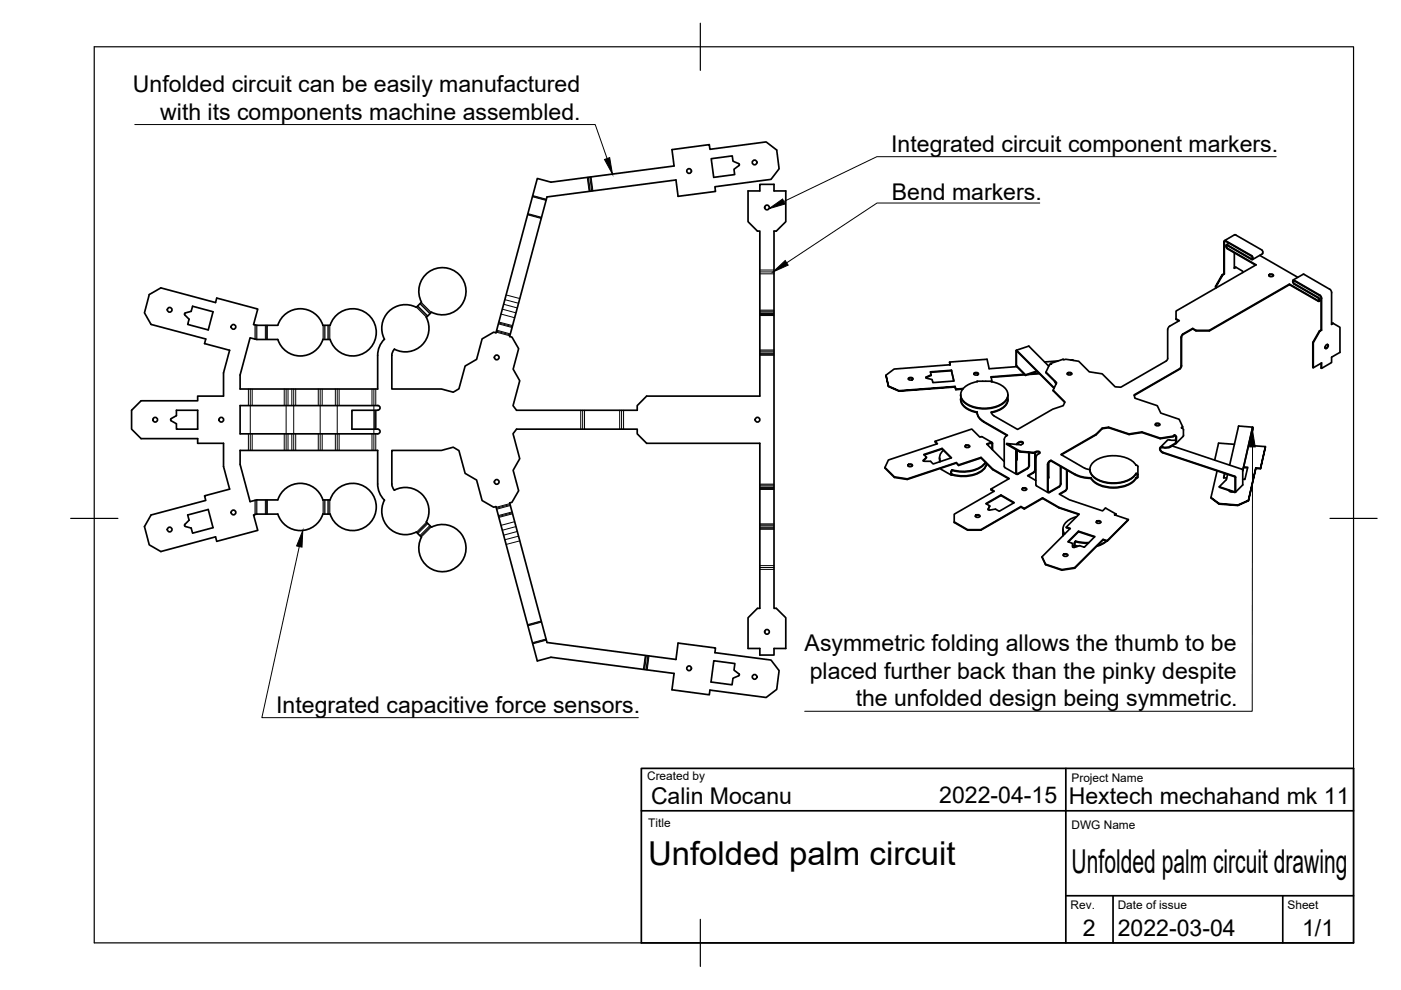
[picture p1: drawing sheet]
<svg xmlns="http://www.w3.org/2000/svg" width="297mm" height="210mm" viewBox="0 0 297 210" stroke-linecap="round" stroke-linejoin="round" font-family="sans-serif">
<!-- layer: Center Lines -->
<g fill="none" stroke="#000" stroke-width=".21">
<path d="M124.6 37.6l.4 3M125.2 37.5l.4 3M111.9 45.4l2.9 .8M112.9 41.6l2.9 .8M161.1 57.7h3M54.3 68.9v3M56.5 69v3M68.7 69v3M69.7 69v3M88.5 65l2.1 2.1M89.2 64.3l2.1 2.1M105.2 70.2l2.9 .8"/>
<path d="M105.7 68.5l2.9 .8M106.5 65.5l2.9 .8M107 63.5l2.9 .8M161.1 66.7h3M161.1 74.4h3M161.1 75.1h3M161.1 66h3M53.1 82.5v13M60.7 82.5v13M62.3 82.5v13M67.9 82.5v13M71.5 82.5v13"/>
<path d="M79.3 82.5v13M79.6 87v4M123.5 87v4M131.8 87v4M54.3 106v3M56.5 106v3M68.7 106v3M69.7 106v3M90.6 110.9l-2.1 2.1M91.3 111.6l-2.1 2.1M108.1 107l-2.9 .8M108.6 108.7l-2.9 .8"/>
<path d="M109.4 111.6l-2.9 .8M109.9 113.7l-2.9 .7M161.1 111.3h3M161.1 102.8h3M161.1 112h3M161.1 103.6h3M114.8 131.8l-2.9 .8M115.8 135.6l-2.9 .8M136.9 139l-.4 3M137.5 139.1l-.4 2.9M161.1 120.3h3"/>
</g>
<!-- layer: Visible Narrow -->
<g fill="none" stroke="#000" stroke-width=".21">
<path d="M124.5 37.6l.4 3M124.8 37.6l.4 2.9M125.1 37.5l.4 3M125.3 37.5l.4 3M111.9 45.5l2.9 .8M111.9 45.3l2.9 .8M112.9 41.7l2.9 .8M112.9 41.5l2.9 .7M161.1 57.2h3M161.1 58.1h3M54.1 68.9v3M54.5 69v3"/>
<path d="M56.3 69v3M56.7 69v3M68.5 69v3M68.9 69v3M69.5 69v3M69.9 69v3M88.3 65.1l2.1 2.2M88.6 64.8l2.1 2.2M89 64.4l2.1 2.1M89.3 64.1l2.1 2.1M105.2 70.4l2.9 .8M105.3 70l2.9 .8"/>
<path d="M105.7 68.7l2.9 .7M105.8 68.3l2.9 .7M106.2 66.6l2.9 .8M106.8 64.5l2.9 .8M107.3 62.5l2.9 .8M161.1 65.8h3M161.1 66.2h3M161.1 66.5h3M161.1 66.9h3M161.1 74.2h3M161.1 74.6h3M161.1 74.9h3"/>
<path d="M161.1 75.3h3M52.7 82.5v3.5M52.7 92v3.5M53.5 82.5v3.5M53.5 92v3.5M60.3 82.5v3.5M60.3 92v3.5M61.1 82.5v3.5M61.1 92v3.5M61.9 82.5v3.5M61.9 92v3.5M62.7 82.5v3.5"/>
<path d="M62.7 92v3.5M67.5 82.5v3.5M67.5 92v3.5M68.3 82.5v3.5M68.3 92v3.5M71.1 82.5v3.5M71.1 92v3.5M71.9 82.5v3.5M71.9 92v3.5M78.9 82.5v3.5M78.9 92v3.5M79.5 87v4"/>
<path d="M79.7 82.5v3.5M79.7 92v3.5M79.7 87v4M123.1 87v4M123.9 87v4M131.4 87v4M132.2 87v4M54.1 106.1v3M54.5 106v3M56.3 106v3M56.7 106v3M68.5 106v3"/>
<path d="M68.9 106v3M69.5 106v3M69.9 106v3M90.4 110.7l-2.1 2.1M90.7 111l-2.1 2.1M91.1 111.4l-2.1 2.2M91.4 111.7l-2.1 2.1M108.1 106.8l-2.9 .8M108.2 107.2l-2.9 .8M108.6 108.5l-2.9 .8M108.7 108.9l-2.9 .8M109.1 110.6l-2.9 .8"/>
<path d="M109.7 112.7l-2.9 .8M110.2 114.7l-2.9 .7M161.1 119.9h3M161.1 112.2h3M161.1 111.8h3M161.1 111.5h3M161.1 111.1h3M161.1 103.8h3M161.1 103.3h3M161.1 103.1h3M161.1 102.7h3M114.8 131.6l-2.9 .8"/>
<path d="M114.8 131.9l-2.9 .8M115.8 135.5l-2.9 .8M115.8 135.7l-2.9 .8M136.8 139l-.4 2.9M137.1 139l-.4 3M137.4 139l-.4 3M137.6 139.1l-.4 2.9M161.1 120.7h3"/>
</g>
<!-- layer: Visible -->
<g fill="none" stroke="#000" stroke-width=".36">
<path d="M156.6 34.7l-1.2-.5-.1-1.1-4.5 .5 .5 4 4.5-.6-.2-1.1 1.1-.8M156.6 34.7l.2 .2-.1 .2M259.1 58.2l.1 .1-1.4 2.5-.1-.1zM259.1 58.2l.5-.1-.4 .2M259.5 51.3v6.8M259.6 51.4v6.7M259.9 51.2l5.5 3.1M259.9 51.1l5.5 3.1M259.9 51.1h-.4v.2M259.9 51.2h-.3v.2M259.9 52.1v.2M260 52.1l.2-.2 5.2 3"/>
<path d="M260 52.3l.2 .4 6 3.5M260.1 52.1v.3M260.1 52.1l.1-.1 5.2 3M260.1 52.4l.1 .2M260.2 52.6l6.1 3.5-17 9.8v1.7l.7 .4-2 1.2-.4 .4v6.4l-.3 .5-9.7 5.6-1.2-.1-2.7-2.7-2.8-.5-2.2-2.2-2.7-.4-.5 .1-.1-.1M260.6 51.6l-.6 .3M261.7 53.6v3.3l.4-.2-.4 .1M261.7 49.8l-2.1 1.2M261.7 49.8h.3M262 49.8l5.5 3.2M262.1 56.7l1.4 .8v.3M265.4 54.2l.2 .4v.4h-.2"/>
<path d="M265.4 54.3l.1 .3-.1 .3M267.1 54.1l8 4.7M267.5 53l.2 .4M267.7 53.4v.4l-2.2 1.2M269 58.4l.5-.2 .5 .2M269.2 58.2l.4-.1 .4 .4-.6 .2-.4-.2zM274.1 59.8l.1-.4h.2l5.4 3.1M274.1 59.8l.3 .4 5.1 3 .2 .2M274.2 59.4l2.2-1.3 5.5 3.2M39.2 66.4l1.3-.4 .3-1.1 4.4 1.2-1 3.8-4.4-1.1 .3-1.1-.9-.9zM70 69h-1.5a5 5 0 0 0-4.8-3.5 5 5 0 0 0-4.8 3.5h-4.4l-.7-.2 .9-3.3-8.7-2.3-.3 .9-11.6-3.1-2.5 1.5-1 3.8 1.4 2.5 11.6 3.1-.2 .9 5.3 1.5-1.3 4.8v4.9h-5.5v1h-12l-2 2v4l2 2h12v1h5.5v4.9l1.3 4.8-5.3 1.4 .2 1-11.6 3.1-1.4 2.4 1 3.9 2.5 1.4 11.6-3.1 .3 1 8.7-2.3-.9-3.3 .7-.2h4.4a5 5 0 0 0 4.8 3.5 5 5 0 0 0 4.8-3.5h1.5M70 69a5 5 0 0 1 7.7-2.6 5 5 0 0 1 0 8.1 5 5 0 0 1-7.7-2.5"/>
<path d="M81.5 71.9a4.8 4.8 0 0 0-1.4 3.4v7.2h-29.2v-3l2.1-7.9 1.5 .4h4.4a5 5 0 0 0 4.8 3.5 5 5 0 0 0 4.8-3.5h1.5M83.6 74.1l-.4 .6-.1 .6v7.2h10.5l2.5 .7 1.2-.8 1.3-4.8 2.4-1.4 1.2-4.3 2.5-1.5 .5 .2 8.7-32.8 2.9 .8 26.1-3.4-.4-3.5 7.9-1 .1 1 11.9-1.6 2.3 1.7 .5 4-1.7 2.2-11.9 1.6 .1 1-7.9 1-.5-3.4-27.3 3.6-7.9 29.5 .4 .2 1.5 2.4-1.2 4.4 1.4 2.4-1.4 5.3 .7 1h25.6v-1l2-2h24v-35h-.5l-2-2v-6.5h2.5v-1.4h3v1.4h2.5v6.5l-2 2h-.5v80h.5l2 2v6.5h-2.5v1.4h-3v-1.4h-2.5v-6.5l2-2h.5v-35h-24l-2-2v-1h-25.6l-.7 1 1.4 5.3-1.4 2.4 1.2 4.3-1.5 2.5-.4 .1 7.9 29.6 27.3 3.6 .5-3.5 7.9 1.1-.1 1 11.9 1.5 1.7 2.3-.5 4-2.3 1.7-11.9-1.6-.1 1-7.9-1 .4-3.5-26.1-3.4-2.9 .7-8.7-32.7-.5 .1-2.5-1.4-1.2-4.3-2.4-1.4-1.3-4.9-1.2-.7-2.5 .7h-10.5v7.1l.1 .7 .4 .6a5 5 0 0 1 5.9 .9 5 5 0 0 1 .9 5.9l1.1 1.1a5 5 0 0 1 7.2 3.6 5 5 0 0 1-5.7 5.8 5 5 0 0 1-3.6-7.3l-1.1-1.1a5.1 5.1 0 0 1-5.9-.9 5.1 5.1 0 0 1-.9-5.9l-.4-.5a4.8 4.8 0 0 1-1-2.9v-7.1h-29.2v3l2.1 7.9 1.5-.4h4.4a5 5 0 0 1 4.8-3.5 5 5 0 0 1 4.8 3.5h1.5M90.4 67.3l1.1-1.1a5 5 0 0 0 7.2-3.7 5 5 0 0 0-5.8-5.7 5 5 0 0 0-3.6 7.3l-1 1.1a5 5 0 0 0-5.9 .9 5 5 0 0 0-.9 5.9M90.4 67.3a5 5 0 0 1-.9 5.9 5 5 0 0 1-5.9 .9M197.4 79.5l-1 .4-.1 .2 .1 .1M201.3 76.8l8-.6 .4 2 5.9-.5M201.4 77.4l-.1-.6 .2 .5-11.9 .9-1.7 1.3M201.7 78.5l-4.4 .4M201.7 78.5l-4.4 .3 .1 .8-1 .5M201.7 78.5l.5 2.3-4.4 .3-.2-.6-1.2-.3M201.7 78.6l.5 2.2M206.5 79.3l.5-.2 .4 .2"/>
<path d="M206.6 79h.5l.3 .3-.6 .2-.3-.2zM215.4 74.4v3M215.5 77.4l.1 .3 1.8 1.9v-.1M215.5 74.4l.1-.1 7.9 7.9M217.2 79.3l-7.1 .6 .3 1.1M217.3 79.5l-7.2 .5M218.1 73.4l-2.6 .9M218.1 73.4l4.3 4.2M219.8 78.7l-2.4 .8-1.8-1.9-.1-3.2 8 7.9M219.9 78.8l-2.5 .8M220.3 79.1l-1.9 .2M220.4 79.2l-2.4 .2"/>
<path d="M221.8 78.9l2.2 2.3M222.7 77.2v.1M222.9 77.2h-.1M222.9 77.1l-.4 .2-.7 1.6 2.2 2.2-.7 1.6 2.5 2.5-.4 .8-2.2 .8-7.4 4.3-5.1-2.9-.5-.8M222.9 77.1l-.2 .1M224.3 76.5l-2.8 .2M225.3 76.2l-2.5 .9M226.3 79.3l.4-.2 .5 .2M226.4 79h.5l.3 .3-.6 .2-.3-.2zM227 76.3l.6 .1M249.3 67.6l.6 .4M250.4 77.6l-.3 .6-9.6 5.5 .1 .7 4.8 1.6 .7 1.6 3.9 1.3 .7 1.6-.2 .2 .4 .4"/>
<path d="M250.5 71.5v6l-.2 .6-9.8 5.7M252.9 69.6v.1M253.6 70v.2M256.4 70h-2.8l-.7-.4-2.3 1.4-.2 .5v6.1M257.7 60.7v.4M257.8 60.8v.2M273.4 60.4v-.2l6.1 3.6 .2-.1-.1-.3M273.4 60.2l-17 9.8v.2M274.3 60.1l5.2 2.9 .2 .3v.4M274.4 60.1l-.2-.3 .1-.3 5.5 3.2M278.3 72.6v5.3l1.9-.9v1.1l-.1-1.1M279.7 70.2l.5-.2z"/>
<path d="M279.7 70.2l-1.4 2.4 .1 5.4M279.8 63.7l-.3 .2-6.1-3.5-17 9.8h-2.8l-.7-.5-2.1 1.2-.3 .6M279.8 62.5l.4 .8M279.8 62.6l.3 .6M279.8 70.2l-1.4 2.5M280.1 63.2v6.7M280.1 63.7l-.4 .2M280.2 63.3v6.7M281.1 73.2l.4-.2 .1 .3-.2 .4-.3 .2-.2-.2zM281.5 73l-.1 .6-.4 .3M281.9 61.3l.4 .7M282.3 68.7l.3-.2 1.5 .9v5.3l-1.8 1v1.2l-2.1 1.2"/>
<path d="M282.3 62.1v6.7l.4-.2M36.3 88.8l1.1-.7v-1.1h4.5v4h-4.5v-1.2l-1.1-.6M36.3 88.8l-.1 .2 .1 .2M50.9 86h29.2a.51 .51 0 0 1 .5 .5 .51 .51 0 0 1-.5 .5h-5.5v4h5.5a.5 .5 0 0 1 .5 .5 .5 .5 0 0 1-.5 .5h-29.2zM187.6 99.1l2 2.1M188.4 81.8l-.5-2.3 .5 2.5M190.6 82.8l-2.2-1 2.2 1.1M192.5 98.7l.5-.2 .5 .2M192.6 80.4l.5-.3 .5 .3M192.6 98.5l.5-.1 .3 .3-.6 .2-.3-.2zM192.7 80.1l.5-.1 .4 .4-.7 .2-.3-.2zM195.8 97.6l.6-.7-.5-.5 3.8-1.3 2 2-3.9 1.3-.5-.6h-1.3"/>
<path d="M195.8 97.6l.2 .2M195.8 97.7h.1M196.4 80.1h-.1M196.4 96.9l-.6 .8M198.2 93.6l.4 .5M199.2 97.2l.1 .7M199.2 97.1v.1M199.2 97.6v.3M199.5 99.3h.1M199.5 99.3l.1 .2M199.6 99.5l2.1 1.2M199.7 95.1l2 2"/>
<path d="M199.7 95.2l-3.8 1.3M200 95.5a1.92 1.92 0 0 0-.6 2.3M201.9 99.8l-.2 .2M201.9 99.8v-.2l-.3 .5M202.5 81.9l-11.9 1 11.9-.8M202.6 82.5l-.1-.6 .1 .7M202.8 98.1l.4 .6v-.1M202.8 98.2l-10.4 3.5M203.7 83.7v.1M203.7 84.6v.1M203.7 84.7a3.2 3.2 0 0 0 2.6 2.6l.9 .2a2.25 2.25 0 0 0 1.4 2l4.9 2.8M203.7 83.8a3.4 3.4 0 0 0 3 2.7 6.7 6.7 0 0 0 6.6-1.6l.4-1.1"/>
<path d="M203.7 84.2a2.52 2.52 0 0 0 1.9 2.7l1.6 .5M204.2 82.4l-1.6 .1v.1l1.5-.1M204.6 94.7l.5-.2 .5 .2M204.7 94.4l.5-.1 .4 .4-.6 .2-.4-.2zM207.2 87.5v-.1a2.31 2.31 0 0 0 1.4 2l5 2.9a1.03 1.03 0 0 0-.7 .9l.1 5.8 2.5 1.6M208 97v.1l-4.8 1.6M208 97.1l2.5 2.5v-.1M208.9 98a6.2 6.2 0 0 1-5.9 1.9l-1.1-.3M209 98a6 6 0 0 1-5.9 2l-1.2-.3M210.1 93.8h.2l.1 .2zM210.1 93.8l-.9 .3 3.7 3.7M210.1 93.9l-.8 .3"/>
<path d="M210.2 87.4h.1M210.2 80.9a3.8 3.8 0 0 1 3.5 2.7 3 3 0 0 1-2.5 2.6 7.4 7.4 0 0 1-6.9-1.1 2.01 2.01 0 0 1 .7-3.4l2.2-.9 3 .1M210.3 93.8l-2.1-1.2-.4 .1-1.8-1.7-7.8 2.6 .6 .5-10.4 3.4-.8 1.6 2 2 2.8 .4 10.4-3.4 .4 .5 4.8-1.6 2.5 2.5 3.5 2-3.9 2.2 .7 .4-8.5 4.9v1.7l2.8 1.6h2.9l8.5-4.9 .7 .4 3.8-2.2 3.5 2 4.3 1.4-2.7 2.8 .8 .2-6 6 .8 1.6 3.4 1.2 2.8-.5 6-5.9 .8 .2 4.5-4.5-2.9-1 .1-.1M210.3 94.1v1.2M210.4 94v1.4M210.5 99.6l3.4 1.9M213.4 94v.2l2.8 1.6M213.6 84.2a2.52 2.52 0 0 1-1.8 2.7l-1.6 .5M213.7 83.7v.1M213.7 84.6v.1M213.7 84.7a3.2 3.2 0 0 1-2.6 2.6l-.9 .2M215.4 95.3v5l.2 .3 2.2-1.2 .4-.5v-2.9"/>
<path d="M215.5 95.4v4.8l.2 .3 2.1-1.2 .3-.4v-2.9M215.6 95.5v1.8M215.7 97.3l-.2 .4M216.1 93.8l-.5 .4M216.1 93.8h.5l.3 .2M216.6 94.2l-3.2-.2 2.9 1.7M216.8 94.1l-.2 .2M216.8 94.1l.1-.1a.8 .8 0 0 0-.8-.4 .8 .8 0 0 0-.6 .6M219.4 96v3.6l-.3 .5M219.5 95.9v3.6M219.5 99.5l-.4 .8M219.6 95.8l-.4 .1-2.9-.2-.1 .1 3.2 .2"/>
<path d="M219.6 97.1v5.6M219.6 95.9l-.2 .1M219.6 95.9l.5-.1 .4 .2M219.6 95.7h.5l.4 .2-.5 .4M220.1 96.3l-.5 .7M222.4 98v3.2l-.2 .4M222.5 97.9l-.3 .5v5.7l.2 .2 2.1-1.2 .3-.3v-3.9M222.8 97.6l-.3 .3M222.8 97.7l5.5 3.2 1.7 .4 1.3 .1M223.3 82.7l2.4 2.6M223.6 80.8l.3 .6M223.7 80.9l.2 .5"/>
<path d="M224.9 98.9v3.9l-.4 .5-2.2 1.2-.2-.3v-5.7a1.01 1.01 0 0 1 .7-.9l5.5 3.1 1.1 .4 1.9 .2M226.1 99.6v3.9M226.3 99.7v3.7M231.1 99.6a3.1 3.1 0 0 0 2.5 2.5 7.3 7.3 0 0 0 6.9-1.1l.4-.5M231.1 99.6l-1.1-.3-5.1-2.9 7.5-4.3 1.3-1.3 1.3-.2 4.4 1.4 2.7-.4 3.9 1.3 2.7-.4 .3-.3 .4 .4v1.2l-.1 .3a2.93 2.93 0 0 1-2.4 .9l-.6-.1-.2 .1a.7 .7 0 0 0 .4 .9l15.3 5.1 .2 .3v3l-.2 .1M232.4 92.1v.1M233.7 90.8v.1M235 90.6v.1M239.4 92v.1M242.1 91.6v.1M244.9 90.1l.5-.3 .5 .3M245.1 89.8l.4-.1 .4 .4-.6 .2-.4-.2z"/>
<path d="M246 92.9v.1M246.5 94.7a.51 .51 0 0 0-.6 .3 .51 .51 0 0 0 .2 .7l.4 .3 15.3 5.1v3.2l-3.3-1.1 1.5-1.5 .3-1.1M247.5 93.4l-1.5 1.5M248.5 94.5l14.8 5M248.7 92.5v.1M249 92.2v.1M249.3 93.7v-1.1l-.3-.3-.3 .3-2.7 .4-3.9-1.3-2.7 .4-4.4-1.4-1.3 .2-1.3 1.3-7.4 4.2M249.3 93.3l-1.8 .1M249.3 93.7l-.1 .3a2.76 2.76 0 0 1-2.7 .8M250.7 90.5l-.1 .3M250.9 91.1v1.3l-1.6 1.6M258 99.9l-1.2 5.6"/>
<path d="M261.7 94.2l-3.3-.2-.9 3.6M263.3 99.5l.2 .2M263.5 99.8v3.1M263.7 99.1l.8 .1M263.7 99l.8 .1-.6 2.6-.4-.1M264.8 94.4l3.5 .3-1 4.7 1-4.7M265.6 91.3l-.8 3.1M265.6 90.6l-2.1 9.3M265.6 90.6v.6M265.6 90.7v.1M265.6 90.8l-.8 3.6M265.6 90.6l-3-.3-1.9 8.3"/>
<path d="M266.3 99.2l-1.6 7zM266.3 99.2l1 .1M266.3 99.3l1 .1M39.3 111.6l-.2-.2 .1-.2 .9-.9-.3-1.1 4.4-1.2 1 3.9-4.4 1.1-.3-1-1.2-.4M70 106a5 5 0 0 1 7.7-2.6 5 5 0 0 1 0 8.1 5 5 0 0 1-7.7-2.5M189.6 101.1v.1l2.8 .5v-.2M201.6 100.1v.5M201.6 100.6l.1 .1h.2M201.7 100v.5M201.7 100.5l.2 .2M201.9 100.6a7.1 7.1 0 0 0 6.9-1.4l.4-.9a3.4 3.4 0 0 1-3.2 2.5l-2.1 .2-2-.3M205.1 112.3v.1"/>
<path d="M206.8 109.5l.5-.2 .5 .2M206.9 109.2l.5-.1 .4 .4-.7 .2-.3-.2zM208 112.3v.1M209.5 108l.3 .1 1.3-.2 .8 .5 3.1-1.8-2.8-1.7-3.2 1.9 .8 .4-.3 .8M209.8 107.2l-.3 .9M210.1 103.7l.6 .5M212.2 104.9v.2M214.9 106.6l-2.7-1.5-3.1 1.7M216.5 107.4v.1M216.7 103.8l.5-.3 .5 .3M216.8 103.5l.5-.1 .4 .4-.6 .2-.4-.2zM217.2 107.8v.1"/>
<path d="M219.1 100.2l-1.2 .7 1.7 1M219.1 100.3l-1.1 .6M219.6 102.7l.2 .3M219.8 103l2.4 1.5M221 105.6v.1M221.7 119.6v.1M224.5 107.6v.1M225.4 112.2l.3 1.1M225.4 113.1v.5M225.4 112.7v.9M225.4 117.7l.5-.2 .5 .2M225.5 117.5l.5-.1 .4 .4-.6 .2-.4-.2z"/>
<path d="M226.1 111.8v.1l.7 .2M226.2 103.5l-.4 .5-1.2 .7 2.1 1.3 7.1 2.3 .6-.6 2.2 1.3M226.3 103.4l-.5 .7-1.1 .7M227.4 115.6l.4 .2M227.8 115.7l.2 .1M227.8 116.1l-.4-.2v-.7l-1-.3 2.3-2.3 3.4 1.2-2.2 2.2-1-.3-1.1 .4M228 114.9l-.1 .2v.5l.1 .1M228 114.8l-.2 .2v.7M228 114.7v.1M228 114.7v.2M228 115.7v.1M228 115.7h.1"/>
<path d="M228 115.8h.1M228 114.9h.1M228.1 114.7l1.3 .3h1.5M228.1 115.7l.5 .1M228.1 115.8l.2 .1M228.1 114.9l1 .2 1.6 .1M228.3 109.5a3.3 3.3 0 0 0-2.9 2.7l.3 1M228.7 112.6v.1M228.7 109.1l-4.2-1.4-3.5-2-3.8 2.2-.7-.4-8.5 4.9h-2.9l-2.8-1.6v-.1M229.8 116h.1M231.3 101.3a5.8 5.8 0 0 0 5.6 2l.8-.1a4.6 4.6 0 0 0 3.2-1.9M231.3 101.4a5.8 5.8 0 0 0 5.6 2l.8-.1a4.6 4.6 0 0 0 3.2-1.9"/>
<path d="M231.3 101.3l-.1 .1M232.1 113.9l-3.4-1.2-2.2 2.2M232.4 110.8l.5-.3 .5 .3M232.6 110.5l.4-.1 .4 .4-.6 .2-.4-.2zM233.9 114.4v.1M234.6 114.7l-1.1 .7-.8 .3M234.7 114.7l-1.2 .8-1 .3M234.7 114.6v.2M236.4 109l.2 .1-.1 .1zM236.4 109.1v.1M236.5 109.2h.1M236.6 109.1v.2"/>
<path d="M239.2 110.1l-4.5 4.7-.8-.3-6 6-2.8 .4-3.4-1.2-.8-1.7M240.9 100.5l.2-.1 .2 .3M240.9 100.5l.2 .2v.4l-.2 .2M240.9 101.3v.1M240.9 101.4h.1M240.9 100.4a6.1 6.1 0 0 1-6.5 1.8 4.1 4.1 0 0 1-3.2-2.2 2.42 2.42 0 0 1 1.7-2.7 7.3 7.3 0 0 1 7.6 .9l.8 .7v2.2l-.4 .3M258.5 106.8l-1.7-1.3 1.7 1.4M258.5 103.2l3.3 1.2M259.7 100.4l-.3 .9 .7 .1M260.6 104l.3 .3h.5M260.7 104l-.1 .1M262.4 107.1l-3.9-.3v.1l3.9 .3"/>
<path d="M263.4 102.9l-1.5 1.5M264.7 106.1l-2.3 1.1 2.3-1M225.1 120.8v.1M227.9 120.3v.2M156.7 142.9l-1.1-.8 .2-1.4-4.5-.6-.6 4.5 4.5 .6 .2-1.4 1.2-.5M156.7 142.9l.1 .2-.2 .2"/>
<circle cx="146.1" cy="36.3" r=".5"/>
<circle cx="160" cy="34.4" r=".5"/>
<circle cx="162.6" cy="44" r=".5"/>
<circle cx="36" cy="65.7" r=".5"/>
<circle cx="49.5" cy="69.3" r=".5"/>
<circle cx="105.3" cy="75.8" r=".5"/>
<circle cx="32.9" cy="89" r=".5"/>
<circle cx="46.9" cy="89" r=".5"/>
<circle cx="160.6" cy="89" r=".5"/>
<circle cx="36" cy="112.3" r=".5"/>
<circle cx="49.5" cy="108.7" r=".5"/>
<circle cx="105.3" cy="102.2" r=".5"/>
<circle cx="162.6" cy="134" r=".5"/>
<circle cx="146.1" cy="141.7" r=".5"/>
<circle cx="160" cy="143.5" r=".5"/>
</g>
<circle cx="210.1" cy="93.9" r=".17" fill="#000" stroke="#000" stroke-width=".21"/>
<!-- layer: Border -->
<path d="M20 9.9h267v190h-267zM148.5 4.9v10M15 109.9h10M282 109.9h10M148.5 194.9v10" fill="none" stroke="#000" stroke-width=".25"/>
<!-- layer: TitleBlock -->
<path d="M136 162.9h151v37h-151zM136 171.9h151M226 162.9v37M226 189.9h61M236 189.9v10M272 189.9v10" fill="none" stroke="#000" stroke-width=".36"/>
<!-- layer: Annotations -->
<path d="M128.2 33.8l1.1-.4 .6 3.5zM163 44.3l2.9-2.1 .5 1.1zM163.9 57.7l2.6-2.5 .6 1zM265.6 91.2l.5 3.6h-1.1zM64.2 112.5l-.2 3.5-1.1-.2z" fill="#000" stroke="#000" stroke-width=".21"/>
<path d="M28.6 26.4h97.6l2.5 7.2M270.6 33.2h-84.7l-19.7 9.5M220.5 43h-34.6l-19.1 12.7M265.6 94.8l-.1 56h-94.9M63.5 115.9l-8 36.3h79.8" fill="none" stroke="#000" stroke-width=".21"/>
<g font-size="7">
<text x="137.4" y="183.5">Unfolded palm circuit</text>
<text x="227.2" y="185.2">Unfolded palm circuit drawing</text>
</g>
<g font-size="4.9">
<text x="28.2" y="19.6">Unfolded circuit can be easily manufactured</text>
<text x="34" y="25.4">with its components machine assembled.</text>
<text x="189" y="32.2">Integrated circuit component markers.</text>
<text x="189.1" y="42.3">Bend markers.</text>
<text x="170.6" y="138">Asymmetric folding allows the thumb to be</text>
<text x="171.7" y="143.9">placed further back than the pinky despite</text>
<text x="181.4" y="149.8">the unfolded design being symmetric.</text>
<text x="58.6" y="151.1">Integrated capacitive force sensors.</text>
<text x="138" y="170.6">Calin Mocanu</text>
<text x="199.1" y="170.3">2022-04-15</text>
<text x="226.6" y="170.4">Hextech mechahand mk 11</text>
<text x="229.6" y="198.6">2</text>
<text x="237" y="198.4">2022-03-04</text>
<text x="276.1" y="198.6">1/1</text>
</g>
<g font-size="2.5">
<text x="137.2" y="165.4">Created by</text>
<text x="227.2" y="165.8">Project Name</text>
<text x="137.4" y="175.4">Title</text>
<text x="227.2" y="175.8">DWG Name</text>
<text x="227" y="192.7">Rev.</text>
<text x="237" y="192.7">Date of issue</text>
<text x="273" y="192.7">Sheet</text>
</g>
</svg>
